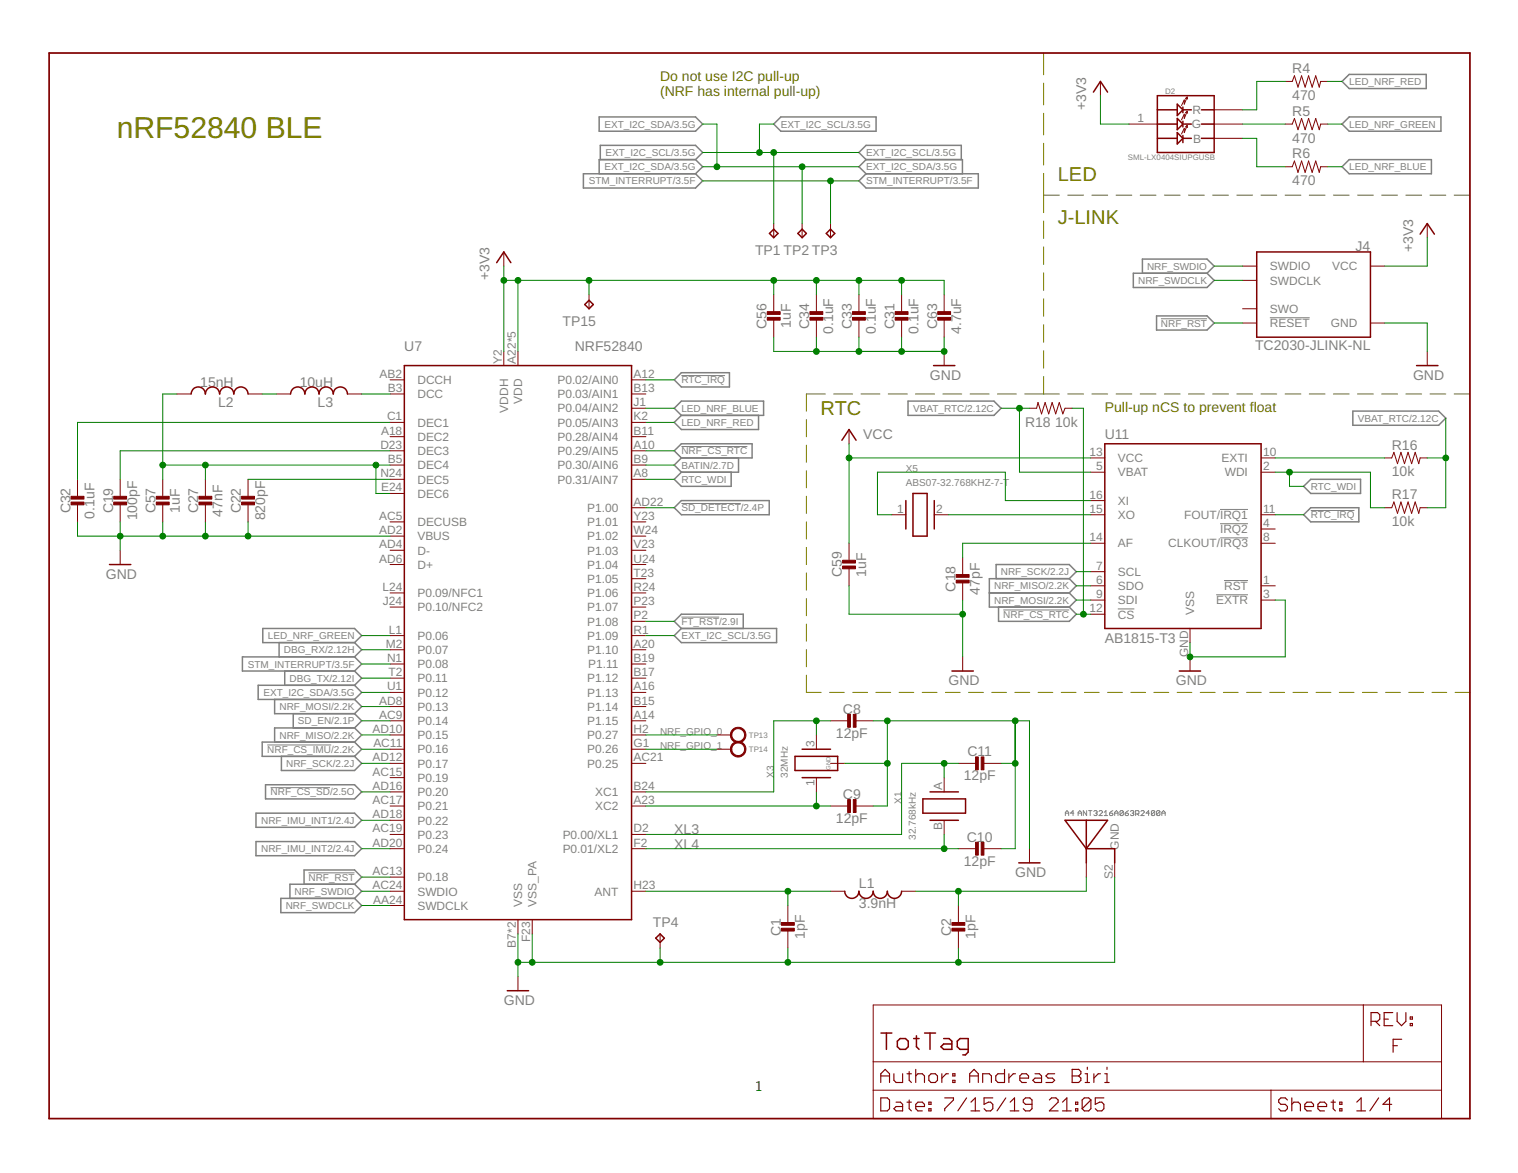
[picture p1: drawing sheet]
<svg xmlns="http://www.w3.org/2000/svg" width="279mm" height="216mm" viewBox="0 0 279 216" stroke-linecap="round" stroke-linejoin="round" font-family="sans-serif">
<g fill="none" stroke="#808000" stroke-width=".18">
<path d="M192.1 9.8v4M192.1 15.3v4M192.1 20.8v4M192.1 26.4v4M192.1 31.9v7.2M192.1 35.9h2.9M196.5 35.9h2.9M201 35.9h2.9M205.4 35.9h2.9M209.9 35.9h2.9M214.3 35.9h2.9M218.8 35.9h2.9"/>
<path d="M223.2 35.9h2.9M227.6 35.9h2.9M232.1 35.9h2.9M236.5 35.9h2.9M241 35.9h2.9M245.4 35.9h2.9M249.9 35.9h2.9M254.3 35.9h2.9M258.8 35.9h2.9M263.2 35.9h2.9M267.7 35.9h2.9M192.1 40.7v3.2"/>
<path d="M192.1 45.4v3.3M192.1 50.2v3.2M192.1 55v3.2M192.1 59.8v3.2M148.4 77.2v3.2M151.9 72.5h-3.5v3.2M153.4 72.5h3.5M158.5 72.5h3.4M163.5 72.5h3.5M168.5 72.5h3.5M173.5 72.5h3.5M178.6 72.5h3.5"/>
<path d="M183.6 72.5h3.5M188.6 72.5h6.4M192.1 64.5v3.3M192.1 69.3v3.2M196.5 72.5h2.9M201 72.5h2.9M205.4 72.5h2.9M209.9 72.5h2.9M214.3 72.5h2.9M218.8 72.5h2.9M223.2 72.5h2.9M227.6 72.5h2.9"/>
<path d="M232.1 72.5h2.9M236.5 72.5h2.9M241 72.5h2.9M245.4 72.5h2.9M249.9 72.5h2.9M254.3 72.5h2.9M258.8 72.5h2.9M263.2 72.5h2.9M267.7 72.5h2.9M148.4 81.9v3.2M148.4 86.6v3.2M148.4 91.3v3.2"/>
<path d="M148.4 96.1v3.1M148.4 100.8v3.1M148.4 105.5v3.1M148.4 110.2v3.1M148.4 114.9v3.1M148.4 119.6v3.1M148.4 124.3v3.1h2.8M152.7 127.4h2.7M157 127.4h2.7M161.2 127.4h2.7M165.5 127.4h2.7M169.7 127.4h2.8"/>
<path d="M174 127.4h2.7M178.3 127.4h2.7M182.5 127.4h2.8M186.8 127.4h2.7M191.1 127.4h2.7M195.3 127.4h2.8M199.6 127.4h2.7M203.9 127.4h2.7M208.1 127.4h2.7M212.4 127.4h2.7M216.7 127.4h2.7M220.9 127.4h2.7"/>
<path d="M225.2 127.4h2.7M229.4 127.4h2.8M233.7 127.4h2.7M238 127.4h2.7M242.2 127.4h2.8M246.5 127.4h2.7M250.8 127.4h2.7M255 127.4h2.7M259.3 127.4h2.7M263.6 127.4h2.7M267.8 127.4h2.8"/>
</g>
<g fill="none" stroke="#808080" stroke-width=".18">
<path d="M213.7 58.7h8.5M233.7 58.5h7.4M125.4 69.1h8.1M125.4 92.7h11M125.4 82.2h12.2M224.6 93.8h5.1M224.6 96.4h5.1M224.6 99h5.1M241.3 94h8M125.4 113.6h7M184.7 112.3h12.1M205.7 112.1h3.1"/>
<path d="M223.8 109.5h5.9M225.3 106.8h4.4M49.2 137.1h11.8M49.8 145h10.9M196.1 149.7h.6M196.1 150.1v-.6l.3-.3 .3 .3v.6M197.7 149.7h-.7l.5-.5v.9M198.4 150.1v-.6l.3-.3 .4 .3v.6M198.4 149.7h.7M200 149.2v.9l-.6-.9v.9M200.4 149.2h.6M200.7 149.2v.9"/>
<path d="M201.3 149.4l.5-.2 .1 .2-.1 .3M201.6 149.7h.2M201.8 149.7l.1 .1-.1 .3-.5-.1M202.3 149.4l.1-.2h.4l.1 .2v.1l-.6 .6h.6M203.2 150.1h.7M203.2 149.5l.4-.3v.9M204.2 149.7h.5l.1 .3-.1 .1h-.3l-.2-.1zM204.8 149.2l-.6 .5M205.2 149.7h.6M205.2 150.1v-.6l.3-.3 .3 .3v.6M206.8 149.4l-.2-.2h-.3l-.2 .2v.6M206.8 149.4v.6l-.2 .1h-.3l-.2-.1"/>
<path d="M206.8 149.4l-.7 .6M207.1 149.7h.5l.1 .3-.1 .1h-.3l-.2-.1zM207.7 149.2l-.6 .5M208.1 149.4l.1-.2h.3l.2 .2-.2 .3M208.4 149.7h.1M208.5 149.7l.2 .1-.2 .3h-.3l-.1-.1M209 149.8h.5l.1-.1v-.3l-.1-.2h-.5v.9M209.3 149.8l.3 .3M210 149.4l.1-.2h.4l.1 .2v.1l-.6 .6h.6M211.6 149.7h-.7l.5-.5v.9M212.5 149.4l-.1-.2h-.3l-.2 .2v.6M212.5 149.4v.6l-.1 .1h-.3l-.2-.1"/>
<path d="M212.5 149.4l-.6 .6M213.5 149.4l-.2-.2-.4 .2v.6M213.5 149.4v.6l-.2 .1-.4-.1M213.5 149.4l-.6 .6M213.8 149.7h.7M213.8 150.1v-.6l.3-.3 .4 .3v.6M56.8 160.7h8.5"/>
</g>
<g fill="none" stroke="#808080" stroke-width=".28">
<path d="M247 15l1.3-1.3h14.2v2.6h-14.2zM107.4 32h20.6l1.3 1.3-1.3 1.3h-20.6zM110.3 21.5h17.7l1.3 1.3-1.3 1.4h-17.7zM110.5 29.4v-2.6h17.5l1.3 1.3-1.3 1.3M128 29.4l1.3 1.3-1.3 1.3M128 29.4h-17.7v2.6M142.4 22.8l1.3-1.3h17.5v2.7h-17.5zM159.4 32h20.7v2.6h-20.7l-1.3-1.3zM159.4 29.4h17.7v2.6M159.4 29.4l-1.3 1.3 1.3 1.3M159.4 29.4l-1.3-1.3 1.3-1.3h17.5v2.6M247 22.8l1.3-1.3h16.9v2.7h-16.9z"/>
<path d="M248.3 29.4h15.2v2.6h-15.2l-1.3-1.3zM208.6 50.3h13.6l1.3 1.3-1.3 1.3h-13.6zM210.3 50.3v-2.6h11.9l1.3 1.3-1.3 1.3M212.9 58.1h9.3l1.3 1.4-1.3 1.2h-9.3zM124.1 75.1l1.3-1.3h15.1v2.7h-15.1zM124.1 69.9l1.3-1.3h8.9v2.6h-8.9zM125.4 76.5l-1.3 1.2 1.3 1.4h14.2v-2.6M167.1 73.8h15.8l1.4 1.3-1.4 1.4h-15.8zM249 75.7h15.8l1.3 1.3-1.3 1.3h-15.8zM124.1 93.5l1.3-1.4h16.2v2.6h-16.2zM124.1 83l1.3-1.3h13v2.6h-13zM125.4 84.3l-1.3 1.3 1.3 1.3"/>
<path d="M125.4 86.9l-1.3 1.3 1.3 1.3h9.2v-2.6M135.9 84.3v2.6h-10.5M239.9 94.7l1.4-1.2h8.8v2.6h-8.8zM239.9 89.5l1.4-1.3h9.1v2.6h-9.1zM48.4 115.7h16.9l1.3 1.3-1.3 1.3h-16.9zM51.4 118.3v2.6M65.3 118.3l1.3 1.3-1.3 1.3M124.1 117l1.3-1.3h17.5v2.6h-17.5zM125.4 115.7l-1.3-1.3 1.3-1.3h11.4v2.6M182.1 109.1h14.7M183.3 106.5v-2.6h13.5l1.3 1.3-1.3 1.3M183.8 111.7v2.7h13l1.3-1.3-1.3-1.4"/>
<path d="M196.8 106.5l1.3 1.3-1.3 1.3M196.8 106.5h-14.7v5.2h14.7M196.8 109.1l1.3 1.3-1.3 1.3M50.5 128.7v2.7h14.8M51.8 139.2v2.6h13.5l1.3-1.3-1.3-1.3M52.4 123.5v2.6M54 131.4v2.6M65.3 126.1l1.3 1.3-1.3 1.3M65.3 126.1h-17.8v2.6h17.8M65.3 123.5l1.3 1.3-1.3 1.3M65.3 120.9l1.3 1.3-1.3 1.3M65.3 120.9h-20.7v2.6h20.7"/>
<path d="M65.3 131.4l1.3 1.3-1.3 1.3M65.3 134l1.3 1.3-1.3 1.3M65.3 136.6h-17v2.6h17M65.3 134h-14.8v2.6M65.3 128.7l1.3 1.3-1.3 1.4M65.3 136.6l1.3 1.3-1.3 1.3M47.1 149.7h18.2l1.3 1.3-1.3 1.3h-18.2zM47.1 154.9h18.2l1.3 1.3-1.3 1.3h-18.2zM48.9 144.4h16.4l1.3 1.4-1.3 1.2h-16.4zM51.7 165.4h13.6l1.3 1.3-1.3 1.3h-13.6zM56 162.8v-2.7h9.3l1.3 1.3-1.3 1.4M65.3 162.8l1.3 1.2-1.3 1.4"/>
<path d="M65.3 162.8h-11.9v2.6"/>
</g>
<path d="M9 9.8h261.6v196.1h-261.6z" fill="none" stroke="#800000" stroke-width=".32"/>
<g fill="none" stroke="#800000" stroke-width=".18">
<path d="M202.5 15v2.6M218.5 17.9l-.5 1.3v-.8l-.5 1M218.5 17.9l-.3 .2M218.5 17.9l.1 .3M236.6 15h1.2l.5-1.1 .6 2.1 .7-2.1 .6 2.1 .7-2.1 .6 2.1 .7-2.1 .6 2.1 .3-1h1.3M207.8 22.8h5.2M218.5 23.1l-.5 1.3v-.8l-.5 1.1M218.5 20.5l-.5 1.3v-.8l-.5 1.1M218.5 23.1l-.3 .3M218.5 23.1l.1 .4M218.5 20.5l-.3 .2M218.5 20.5l.1 .3"/>
<path d="M223.5 22.8h5.2M223.5 20.2h5.2M223.5 25.5h5.2M236.6 22.8h1.2l.5-1 .6 2.1 .7-2.1 .6 2.1 .7-2.1 .6 2.1 .7-2.1 .6 2.1 .3-1.1h1.3M236.6 30.7h1.2l.5-1.1 .6 2.1 .7-2.1 .6 2.1 .7-2.1 .6 2.1 .7-2.1 .6 2.1 .3-1h1.3M92.7 46.4v2.6M108.4 54.2v2.6M142.4 41.1v2.7M142.4 54.2v3.2M142.4 58.7v3.4M147.6 41.1v2.7M150.3 54.2v3.2"/>
<path d="M150.3 58.7v3.4M152.9 41.1v2.7M158.1 54.2v3.2M158.1 58.7v3.4M165.9 54.2v3.2M165.9 58.7v3.4M173.8 54.2v3.2M173.8 58.7v3.4M228.7 49h2.6M228.7 51.6h2.6M228.7 56.8h2.6M228.7 59.5h2.6"/>
<path d="M252.2 49h2.6M252.2 59.5h2.6M262.7 41.1v2.7M32.6 72.5h2.6M45.7 72.5h2.6M50.9 72.5h2.6M63.9 72.5h2.7M71.8 69.9h2.6M71.8 72.5h2.6M71.8 77.7h2.6M92.7 64.7v2.6M95.3 64.7v2.6"/>
<path d="M116.2 69.9h2.7M116.2 72.5h2.7M116.2 77.7h2.7M116.2 75.1h2.7M156.3 79.1v2.6M173.8 64.7v2.6M189.5 75.1h1.3l.3-1 .6 2.1 .7-2.1 .6 2.1 .7-2.1 .6 2.1 .7-2.1 .6 2.1 .4-1.1h1.3M262.7 64.7v2.6M14.3 88.2v3.2M14.3 92.7v3.4M22.1 88.2v3.2M22.1 92.7v3.4"/>
<path d="M30 88.2v3.2M30 92.7v3.4M37.8 88.2v3.2M37.8 92.7v3.4M45.7 88.2v3.2M45.7 92.7v3.4M71.8 83h2.6M71.8 85.6h2.6M71.8 88.2h2.6M71.8 80.4h2.6M71.8 90.8h2.6M71.8 98.7h2.6"/>
<path d="M71.8 96.1h2.6M116.2 83h2.7M116.2 85.6h2.7M116.2 88.2h2.7M116.2 80.4h2.7M116.2 98.7h2.7M116.2 96.1h2.7M116.2 93.5h2.7M156.3 100v3.1M164.1 94.7h2.6M172 94.7h2.6M200.7 84.3h2.6"/>
<path d="M200.7 92.1h2.6M200.7 94.7h2.6M200.7 100h2.6M200.7 86.9h2.6M232.1 84.3h2.6M232.1 94.7h2.6M232.1 100h2.6M232.1 86.9h2.6M232.1 97.4h2.6M254.8 93.5h1.4l.4-1.1 .6 2.1 .7-2.1 .6 2.1 .7-2.1 .6 2.1 .7-2.1 .6 2.1 .3-1h1.3M254.8 84.3h1.4l.4-1.1 .6 2.1 .7-2.1 .6 2.1 .7-2.1 .6 2.1 .7-2.1 .6 2.1 .3-1h1.3M22.1 101.3v2.6"/>
<path d="M71.8 119.6h2.6M71.8 111.7h2.6M71.8 117h2.6M71.8 109.1h2.6M71.8 103.9h2.6M71.8 101.3h2.6M116.2 119.6h2.7M116.2 111.7h2.7M116.2 117h2.7M116.2 109.1h2.7M116.2 114.4h2.7M116.2 106.5h2.7"/>
<path d="M116.2 103.9h2.7M116.2 101.3h2.7M156.3 104.4v3.4M177.2 102.6v3.1M177.2 107v3.4M200.7 105.2h2.6M200.7 107.8h2.6M200.7 110.4h2.6M200.7 113.1h2.6M219 115.7v2.6M232.1 107.8h2.6M232.1 110.4h2.6"/>
<path d="M71.8 132.7h2.6M71.8 127.4h2.6M71.8 130h2.6M71.8 124.8h2.6M71.8 122.2h2.6M71.8 137.9h2.6M71.8 135.3h2.6M116.2 132.7h2.7M116.2 127.4h2.7M116.2 130h2.7M116.2 124.8h2.7M116.2 122.2h2.7"/>
<path d="M116.2 137.9h2.7M116.2 135.3h2.7M132 137.9h2.6M132 135.3h2.6M150.3 135.3v2.6M152.9 132.7h3.4M157.6 132.7h3.1M177.2 120.9v2.6M219 120.9v2.6M71.8 148.4h2.6M71.8 145.8h2.6M71.8 153.6h2.6"/>
<path d="M71.8 156.2h2.6M71.8 143.1h2.6M71.8 140.5h2.6M71.8 151h2.6M116.2 148.4h2.7M116.2 145.8h2.7M116.2 153.6h2.7M116.2 156.2h2.7M116.2 140.5h2.7M150.3 143.1v2.7M152.9 148.4h3.4M152.9 140.5h2.6"/>
<path d="M157.6 148.4h3.1M173.8 143.1v2.7M173.8 151v2.6M176.4 156.2h3.4M176.4 140.5h3.4M181.1 156.2h3.2M181.1 140.5h3.2M189.5 156.2v2.6M199.9 158.8v2.6M205.2 158.8v2.6M71.8 164h2.6M71.8 166.7h2.6"/>
<path d="M71.8 161.4h2.6M95.3 169.3v2.6M95.3 179.7v2.7M98 169.3v2.6M116.2 164h2.7M121.5 171.9v2.6M145 166.7v3.1M145 171.1v3.4M152.9 164h2.6M165.9 164h2.7M176.4 166.7v3.1M176.4 171.1v3.4"/>
<path d="M160.7 185h104.6v20.9h-104.6zM160.7 195.4h104.6M250.9 185v10.4M160.7 200.7h104.6M233.9 200.7v5.2"/>
</g>
<g fill="none" stroke="#800000" stroke-width=".21">
<path d="M162.1 199.2v-1.6l.8-.8 .8 .8v1.6M162.1 198h1.6M164.5 197.6v1.2l.4 .4h1.2v-1.6M166.9 197.6h.8M167.3 197.2v1.6l.4 .4M168.6 196.8v2.4M168.6 198l.4-.4h.8l.4 .4v1.2M171.4 197.6h.7l.5 .4v.8l-.5 .4h-.7l-.4-.4v-.8zM173.4 197.6v1.6M174.6 197.6h-.4l-.8 .8M175.4 197.6h.4v.4h-.4zM175.4 198.8h.4v.4h-.4z"/>
<path d="M178.5 198h1.6M178.5 199.2v-1.6l.8-.8 .8 .8v1.6M180.9 199.2v-1.6h1.2l.4 .4v1.2M184.9 196.8v2.4h-1.2l-.4-.4v-.8l.4-.4h1.2M185.7 197.6v1.6M186.9 197.6h-.4l-.8 .8M187.7 198.4h1.6v-.4l-.4-.4h-.8l-.4 .4v.8l.4 .4h.8M190.5 197.6h.8l.4 .4v1.2h-1.2l-.4-.4 .4-.4h1.2M194.1 197.6h-1.2l-.4 .4 .4 .4h.8l.4 .4-.4 .4h-1.2M197.3 198h1.2M197.3 196.8h1.2l.4 .4v.4l-.4 .4 .4 .4v.4l-.4 .4h-1.2zM199.7 199.2h.8"/>
<path d="M199.7 197.6h.4v1.6M200.1 196.4v.4M201.3 197.6v1.6M202.5 197.6h-.4l-.8 .8M203.3 199.2h.9M203.3 197.6h.5v1.6M203.8 196.4v.4M252.3 188h1.3l.4-.4v-.8l-.4-.4h-1.3v2.4M253.2 188l.8 .8M254.8 187.6h.7M256.3 186.4h-1.5v2.4h1.5M256.4 192.5h.8"/>
<path d="M257.2 186.4v1.6l.8 .8 .8-.8v-1.6M258 191.3h-1.6v2.4M259.6 188.4h.4v.4h-.4zM259.6 187.2h.4v.4h-.4zM162.1 202.1h1.2l.4 .4v1.6l-.4 .4h-1.2zM164.9 202.9h.8l.4 .4v1.2h-1.2l-.4-.4 .4-.4h1.2M166.9 202.9h.8M167.3 202.5v1.6l.4 .4M168.6 203.7h1.6v-.4l-.4-.4h-.8l-.4 .4v.8l.4 .4h.8M171 204.1h.4v.4h-.4zM171 202.9h.4v.4h-.4zM173.9 202.1h1.6v.4l-1.6 1.6v.4"/>
<path d="M177.9 202.1l-1.6 2.4M178.7 204.5h1.6M178.7 202.9l.8-.8v2.4M182.7 202.1h-1.6v1.2l.8-.4h.4l.4 .4v.8l-.4 .4h-.8l-.4-.4M185.1 202.1l-1.6 2.4M185.9 204.5h1.6M185.9 202.9l.8-.8v2.4M189.9 203.3h-1.2l-.4-.4v-.4l.4-.4h.8l.4 .4v1.6l-.4 .4h-.8l-.4-.4M193.1 202.5l.4-.4h.9l.4 .4v.4l-1.7 1.6h1.7M195.6 204.5h1.6M195.6 202.9l.8-.8v2.4M198 204.1h.4v.4h-.4z"/>
<path d="M198 202.9h.4v.4h-.4zM200.8 202.5v1.6l-.4 .4h-.8l-.4-.4M200.8 202.5l-.4-.4h-.8l-.4 .4v1.6M200.8 202.5l-1.6 1.6M203.2 202.1h-1.6v1.2l.8-.4h.4l.4 .4v.8l-.4 .4h-.8l-.4-.4M237 202.5l-.4-.4h-.8l-.4 .4v.4l.4 .4h.8l.4 .4v.4l-.4 .4h-.8l-.4-.4M237.8 203.3l.3-.4h.9l.4 .4v1.2M237.8 202.1v2.4M240.2 203.7h1.6v-.4l-.4-.4h-.8l-.4 .4v.8l.4 .4h.8M242.6 203.7h1.6v-.4l-.4-.4h-.8l-.4 .4v.8l.4 .4h.8M245 202.9h.8M245.4 202.5v1.6l.4 .4"/>
<path d="M246.6 204.1h.4v.4h-.4zM246.6 202.9h.4v.4h-.4zM249.7 204.5h1.6M249.7 202.9l.8-.8v2.4M253.7 202.1l-1.6 2.4M256.2 203.3h-1.6l1.2-1.2v2.4"/>
</g>
<g fill="none" stroke="#800000" stroke-width=".28">
<path d="M201.3 17l1.2-2 1.4 2M213 17.6h10.5v10.5h-10.5zM216.7 19.2l1 1-1 1.1zM217.7 19.7v1M213 20.2h3.7M213 22.8h3.7M213 25.5h3.7M216.7 21.8l1 1-1 1.1zM216.7 24.4l1 1.1-1 1zM217.7 20.2h1.6M217.7 25.5h1.6M217.7 22.3v1.1"/>
<path d="M217.7 24.9v1.3M218 22.8h1.3M221.1 20.2h2.4M221.1 22.8h2.4M221.1 25.5h2.4M91.4 48.3l1.3-1.9 1.3 1.9M107.6 56l.8-.7 .8 .7-.8 .8zM141.6 43l.8-.8 .8 .8-.8 .8zM146.9 43l.7-.8 .8 .8-.8 .8zM152.1 43l.8-.8 .7 .8-.7 .8zM231.3 46.4h20.9v15.7h-20.9zM261.4 43.1l1.3-2 1.3 2"/>
<path d="M35.2 72.5a1.31 1.31 0 0 1 1.3-1.3 1.31 1.31 0 0 1 1.3 1.3 1.31 1.31 0 0 1 1.3-1.3 1.31 1.31 0 0 1 1.3 1.3 1.3 1.3 0 0 1 1.3-1.3 1.3 1.3 0 0 1 1.3 1.3 1.31 1.31 0 0 1 1.3-1.3 1.31 1.31 0 0 1 1.4 1.3M53.5 72.5a1.31 1.31 0 0 1 1.3-1.3 1.31 1.31 0 0 1 1.3 1.3 1.3 1.3 0 0 1 1.3-1.3 1.3 1.3 0 0 1 1.3 1.3 1.31 1.31 0 0 1 1.3-1.3 1.31 1.31 0 0 1 1.3 1.3 1.3 1.3 0 0 1 1.3-1.3 1.3 1.3 0 0 1 1.3 1.3M74.4 67.3h41.8v102h-41.8zM171.8 67.3h3.9M260.7 67.3h4M155 81l1.3-1.9 1.3 1.9M166.7 92.1v5.3M168 90.8h2.6v7.9h-2.6zM172 92.1v5.3M203.3 81.7h28.8v34h-28.8zM20.2 103.9h3.9M146.3 139.2h7.9v2.6h-7.9z"/>
<path d="M147.6 137.9h5.3M175.2 123.5h4M217.1 123.5h3.9M147.6 143.1h5.3M169.9 147h7.8v2.7h-7.8zM171.2 145.8h5.2M171.2 151h5.2M187.5 158.8h3.9M196 151h7.9l-4 5.2zM199.9 151v7.8M199.9 156.2h5.3v2.6M120.7 172.7l.8-.8 .8 .8-.8 .8z"/>
<path d="M155.5 164a1.3 1.3 0 0 0 1.3 1.4 1.3 1.3 0 0 0 1.3-1.4 1.31 1.31 0 0 0 1.3 1.4 1.31 1.31 0 0 0 1.3-1.4 1.3 1.3 0 0 0 1.3 1.4 1.3 1.3 0 0 0 1.3-1.4 1.31 1.31 0 0 0 1.3 1.4 1.31 1.31 0 0 0 1.3-1.4M93.4 182.4h3.9M162.2 190.1h1.9M163.2 190.1v3M165.2 191.6l.5-.4h1l.5 .4v1.1l-.5 .4h-1l-.5-.4zM168.2 191.2h1M168.7 190.6v2.1l.5 .4M170.2 190.1h2M171.2 190.1v3M173.7 191.2h1l.5 .4v1.5h-1.5l-.5-.4 .5-.5h1.5M178.2 193.1h-1.5l-.5-.4v-1.1l.5-.4h1.5v2.5l-.5 .5h-.5"/>
</g>
<g fill="#800000" stroke="#800000" stroke-width=".18">
<path d="M141.2 57.4h2.4v.5h-2.4z"/>
<path d="M141.2 58.4h2.4v.5h-2.4z"/>
<path d="M164.8 57.4h2.3v.5h-2.3z"/>
<path d="M164.8 58.4h2.3v.5h-2.3z"/>
<path d="M172.6 57.4h2.4v.5h-2.4z"/>
<path d="M172.6 58.4h2.4v.5h-2.4z"/>
<path d="M13.1 91.4h2.4v.5h-2.4z"/>
<path d="M13.1 92.4h2.4v.5h-2.4z"/>
<path d="M156.9 57.4h2.4v.5h-2.4z"/>
<path d="M156.9 58.4h2.4v.5h-2.4z"/>
<path d="M149.1 57.4h2.3v.5h-2.3z"/>
<path d="M149.1 58.4h2.3v.5h-2.3z"/>
<path d="M20.9 91.4h2.4v.5h-2.4z"/>
<path d="M20.9 92.4h2.4v.5h-2.4z"/>
<path d="M157.1 131.5h.5v2.4h-.5z"/>
<path d="M156 131.5h.5v2.4h-.5z"/>
<path d="M157.1 147.2h.5v2.3h-.5z"/>
<path d="M156 147.2h.5v2.3h-.5z"/>
<path d="M143.8 169.8h2.4v.5h-2.4z"/>
<path d="M143.8 170.9h2.4v.5h-2.4z"/>
<path d="M175.2 169.8h2.4v.5h-2.4z"/>
<path d="M175.2 170.9h2.4v.5h-2.4z"/>
<path d="M28.8 91.4h2.3v.5h-2.3z"/>
<path d="M28.8 92.4h2.3v.5h-2.3z"/>
<path d="M36.6 91.4h2.4v.5h-2.4z"/>
<path d="M36.6 92.4h2.4v.5h-2.4z"/>
<path d="M180.6 155h.5v2.4h-.5z"/>
<path d="M179.6 155h.5v2.4h-.5z"/>
<path d="M180.6 139.3h.5v2.4h-.5z"/>
<path d="M179.6 139.3h.5v2.4h-.5z"/>
<path d="M44.5 91.4h2.3v.5h-2.3z"/>
<path d="M44.5 92.4h2.3v.5h-2.3z"/>
<path d="M176 105.7h2.4v.6h-2.4z"/>
<path d="M176 106.8h2.4v.5h-2.4z"/>
<path d="M155.1 103.1h2.4v.5h-2.4z"/>
<path d="M155.1 104.2h2.4v.5h-2.4z"/>
</g>
<g fill="#800000" stroke="#800000" stroke-width=".18">
<path d="M134.8 134.3a1.44 1.44 0 0 1 2.3 .2 1.44 1.44 0 0 1-.8 2.2 1.44 1.44 0 0 1-1.9-1.4h.3a1.18 1.18 0 0 1 1.6-1.1 1.18 1.18 0 0 1 .3 2 1.18 1.18 0 0 1-1.9-.6v-.3h-.3z" fill-rule="evenodd"/>
<path d="M134.8 136.9a1.44 1.44 0 0 1 2.3 .2 1.44 1.44 0 0 1-.8 2.2 1.44 1.44 0 0 1-1.9-1.4h.3a1.18 1.18 0 0 1 1.6-1.1 1.18 1.18 0 0 1 .3 2 1.18 1.18 0 0 1-1.9-.6v-.3h-.3z" fill-rule="evenodd"/>
</g>
<g fill="none" stroke="#008000" stroke-width=".18">
<path d="M202.5 17.6v5.2h5.3M236.6 15h-5.3v5.2h-2.6M244.4 15h2.6M129.3 22.8h2.7v7.9M129.3 30.7h28.8M129.3 28.1h28.8M129.3 33.3h28.8M142.4 28.1v13M142.4 22.8h-2.6v5.3M147.6 30.7v10.4M152.9 33.3v7.8M228.7 22.8h7.9"/>
<path d="M228.7 25.5h2.6v5.2h5.3M244.4 22.8h2.6M244.4 30.7h2.6M92.7 51.6h81.1v2.6M92.7 49v15.7M95.3 51.6v13.1M108.4 51.6v2.6M142.4 51.6v2.6M150.3 51.6v2.6M158.1 51.6v2.6M165.9 51.6v2.6M223.5 59.5h5.2"/>
<path d="M223.5 49h5.2M223.5 51.6h5.2M254.8 59.5h7.9v5.2M262.7 43.8v5.2h-7.9M32.6 72.5h-2.6v15.7M48.3 72.5h2.6M66.6 72.5h5.2M71.8 77.7h-57.5v10.5M118.9 77.7h5.2M118.9 75.1h5.2M118.9 69.9h5.2M142.4 62.1v2.6h31.4v-2.6"/>
<path d="M150.3 62.1v2.6M158.1 62.1v2.6M165.9 62.1v2.6M184.3 75.1h5.2M187.6 75.1v11.8h13.1M197.3 75.1h2.1v38M266.1 77v16.5h-3.4M14.3 96.1v2.6h57.5M22.1 96.1v5.2M30 96.1v2.6M30 85.6h41.8M37.8 85.6v2.6"/>
<path d="M37.8 96.1v2.6M45.7 96.1v2.6M45.7 88.2h26.1M69.2 85.6v5.2h2.6M71.8 83h-49.7v5.2M118.9 85.6h5.2M118.9 83h5.2M118.9 93.5h5.2M118.9 88.2h5.2M156.3 81.7v18.3M156.3 84.3h44.4M174.6 94.7h26.1"/>
<path d="M200.7 100h-23.5v2.6M200.7 92.1h-15.7v-5.2h-23.5v7.8h2.6M234.7 86.9h17.5v6.6h2.6M234.7 84.3h20.1M234.7 94.7h5.2M237.3 86.9v2.6h2.6M262.7 84.3h3.4M66.6 117h5.2M66.6 119.6h5.2M118.9 117h5.2M118.9 114.4h5.2M156.3 107.8v5.3h20.9"/>
<path d="M177.2 110.4v10.5M198.1 113.1h2.6M198.1 110.4h2.6M198.1 107.8h2.6M198.1 105.2h2.6M234.7 110.4h1.9v10.5h-17.6v-2.6M66.6 132.7h5.2M66.6 127.4h5.2M66.6 122.2h5.2M66.6 135.3h5.2M66.6 130h5.2M66.6 137.9h5.2"/>
<path d="M66.6 124.8h5.2M118.9 135.3h13.1M118.9 137.9h13.1M150.3 132.7v2.6M152.9 132.7h-10.5v13.1h-23.5M160.7 132.7h28.8v23.5M163.3 132.7v15.7h-2.6M186.9 132.7v23.5h-2.6M66.6 140.5h5.2M66.6 156.2h5.2M66.6 145.8h5.2M66.6 151h5.2"/>
<path d="M118.9 148.4h34M118.9 156.2h57.5M150.3 145.8v2.6M155.5 140.5h7.8M173.8 140.5v2.6M173.8 153.6v2.6M176.4 140.5h-10.5v13.1h-47M184.3 140.5h2.6M66.6 164h5.2M66.6 166.7h5.2M66.6 161.4h5.2M95.3 171.9v7.8"/>
<path d="M98 171.9v5.2M118.9 164h34M121.5 174.5v2.6M145 164v2.7M145 174.5v2.6M176.4 164v2.7M176.4 174.5v2.6M199.9 161.4v2.6h-31.3M205.2 161.4v15.7h-109.9"/>
</g>
<g fill="#008000" stroke="#008000" stroke-width=".18">
<circle cx="150.3" cy="64.7" r=".53"/>
<circle cx="158.1" cy="64.7" r=".53"/>
<circle cx="173.8" cy="64.7" r=".53"/>
<circle cx="165.9" cy="64.7" r=".53"/>
<circle cx="98" cy="177.1" r=".53"/>
<circle cx="95.3" cy="177.1" r=".53"/>
<circle cx="145" cy="177.1" r=".53"/>
<circle cx="176.4" cy="177.1" r=".53"/>
<circle cx="121.5" cy="177.1" r=".53"/>
<circle cx="22.1" cy="98.7" r=".53"/>
<circle cx="30" cy="98.7" r=".53"/>
<circle cx="37.8" cy="98.7" r=".53"/>
<circle cx="45.7" cy="98.7" r=".53"/>
<circle cx="163.3" cy="140.5" r=".53"/>
<circle cx="163.3" cy="132.7" r=".53"/>
<circle cx="186.9" cy="132.7" r=".53"/>
<circle cx="186.9" cy="140.5" r=".53"/>
<circle cx="177.2" cy="113.1" r=".53"/>
<circle cx="219" cy="120.9" r=".53"/>
<circle cx="142.4" cy="51.6" r=".53"/>
<circle cx="150.3" cy="51.6" r=".53"/>
<circle cx="158.1" cy="51.6" r=".53"/>
<circle cx="165.9" cy="51.6" r=".53"/>
<circle cx="95.3" cy="51.6" r=".53"/>
<circle cx="92.7" cy="51.6" r=".53"/>
<circle cx="108.4" cy="51.6" r=".53"/>
<circle cx="132" cy="30.7" r=".53"/>
<circle cx="147.6" cy="30.7" r=".53"/>
<circle cx="139.8" cy="28.1" r=".53"/>
<circle cx="142.4" cy="28.1" r=".53"/>
<circle cx="152.9" cy="33.3" r=".53"/>
<circle cx="30" cy="85.6" r=".53"/>
<circle cx="37.8" cy="85.6" r=".53"/>
<circle cx="69.2" cy="85.6" r=".53"/>
<circle cx="145" cy="164" r=".53"/>
<circle cx="176.4" cy="164" r=".53"/>
<circle cx="150.3" cy="132.7" r=".53"/>
<circle cx="150.3" cy="148.4" r=".53"/>
<circle cx="173.8" cy="140.5" r=".53"/>
<circle cx="173.8" cy="156.2" r=".53"/>
<circle cx="156.3" cy="84.3" r=".53"/>
<circle cx="237.3" cy="86.9" r=".53"/>
<circle cx="199.4" cy="113.1" r=".53"/>
<circle cx="187.6" cy="75.1" r=".53"/>
<circle cx="266.1" cy="84.3" r=".53"/>
</g>
<text font-size="5.5" fill="#808000" x="21.5" y="25.5">nRF52840 BLE</text>
<g font-size="3.7" fill="#808000">
<text x="194.7" y="33.3">LED</text>
<text x="194.7" y="41.1">J-LINK</text>
<text x="151" y="76.4">RTC</text>
</g>
<text font-size="2.7" x="139" y="200.9">1</text>
<g font-size="2.6" fill="#808000">
<text x="121.5" y="14.9">Do not use I2C pull-up</text>
<text x="121.5" y="17.6">(NRF has internal pull-up)</text>
<text x="203.3" y="75.9">Pull-up nCS to prevent float</text>
</g>
<g font-size="2.6" fill="#808080">
<text x="237.9" y="13.5">R4</text>
<text x="199.9" y="20.2" transform="rotate(-90 199.9 20.2)">+3V3</text>
<text x="237.9" y="18.4">470</text>
<text x="237.9" y="21.3">R5</text>
<text x="237.9" y="26.2">470</text>
<text x="237.9" y="29.1">R6</text>
<text x="237.9" y="34.1">470</text>
<text x="139" y="46.9">TP1 TP2 TP3</text>
<text x="249.5" y="46.1">J4</text>
<text x="260.1" y="46.4" transform="rotate(-90 260.1 46.4)">+3V3</text>
<text x="90.1" y="51.6" transform="rotate(-90 90.1 51.6)">+3V3</text>
<text x="103.5" y="60">TP15</text>
<text x="74.4" y="64.7">U7</text>
<text x="105.8" y="64.7">NRF52840</text>
<text x="141.1" y="60.5" transform="rotate(-90 141.1 60.5)">C56</text>
<text x="145.5" y="60.4" transform="rotate(-90 145.5 60.4)">1uF</text>
<text x="148.9" y="60.5" transform="rotate(-90 148.9 60.5)">C34</text>
<text x="153.4" y="61.4" transform="rotate(-90 153.4 61.4)">0.1uF</text>
<text x="156.8" y="60.5" transform="rotate(-90 156.8 60.5)">C33</text>
<text x="161.2" y="61.4" transform="rotate(-90 161.2 61.4)">0.1uF</text>
<text x="164.6" y="60.5" transform="rotate(-90 164.6 60.5)">C31</text>
<text x="169.1" y="61.4" transform="rotate(-90 169.1 61.4)">0.1uF</text>
<text x="172.5" y="60.5" transform="rotate(-90 172.5 60.5)">C63</text>
<text x="176.9" y="61.4" transform="rotate(-90 176.9 61.4)">4.7uF</text>
<text x="231" y="64.4">TC2030-JLINK-NL</text>
<text x="36.9" y="71.2">15nH</text>
<text x="55.2" y="71.2">10uH</text>
<text x="171.2" y="69.9">GND</text>
<text x="260.1" y="69.9">GND</text>
<text x="40.2" y="74.9">L2</text>
<text x="58.5" y="74.9">L3</text>
<text x="158.9" y="80.9">VCC</text>
<text x="188.7" y="78.5">R18</text>
<text x="194.2" y="78.5">10k</text>
<text x="203.3" y="80.9">U11</text>
<text x="256.2" y="82.7">R16</text>
<text x="256.2" y="87.7">10k</text>
<text x="13" y="94.5" transform="rotate(-90 13 94.5)">C32</text>
<text x="17.4" y="95.4" transform="rotate(-90 17.4 95.4)">0.1uF</text>
<text x="20.8" y="94.5" transform="rotate(-90 20.8 94.5)">C19</text>
<text x="25.2" y="95.8" transform="rotate(-90 25.2 95.8)">100pF</text>
<text x="28.7" y="94.5" transform="rotate(-90 28.7 94.5)">C57</text>
<text x="33.1" y="94.4" transform="rotate(-90 33.1 94.4)">1uF</text>
<text x="36.5" y="94.5" transform="rotate(-90 36.5 94.5)">C27</text>
<text x="40.9" y="95.1" transform="rotate(-90 40.9 95.1)">47nF</text>
<text x="44.3" y="94.5" transform="rotate(-90 44.3 94.5)">C22</text>
<text x="48.8" y="95.8" transform="rotate(-90 48.8 95.8)">820pF</text>
<text x="256.2" y="91.9">R17</text>
<text x="256.2" y="96.8">10k</text>
<text x="19.5" y="106.5">GND</text>
<text x="155" y="106.3" transform="rotate(-90 155 106.3)">C59</text>
<text x="159.4" y="106.1" transform="rotate(-90 159.4 106.1)">1uF</text>
<text x="175.9" y="108.9" transform="rotate(-90 175.9 108.9)">C18</text>
<text x="180.3" y="109.5" transform="rotate(-90 180.3 109.5)">47pF</text>
<text x="203.3" y="118.3">AB1815-T3</text>
<text x="155.1" y="131.4">C8</text>
<text x="174.6" y="126.1">GND</text>
<text x="216.4" y="126.1">GND</text>
<text x="153.8" y="135.8">12pF</text>
<text x="177.4" y="143.6">12pF</text>
<text x="178.1" y="139.2">C11</text>
<text x="155.1" y="147.1">C9</text>
<text x="124.1" y="153.6">XL3</text>
<text x="153.8" y="151.5">12pF</text>
<text x="178" y="154.9">C10</text>
<text x="124.1" y="156.2">XL4</text>
<text x="177.4" y="159.3">12pF</text>
<text x="186.9" y="161.4">GND</text>
<text x="158.1" y="167.2">3.9nH</text>
<text x="158.1" y="163.5">L1</text>
<text x="120.2" y="170.6">TP4</text>
<text x="143.7" y="172.2" transform="rotate(-90 143.7 172.2)">C1</text>
<text x="148.2" y="172.8" transform="rotate(-90 148.2 172.8)">1pF</text>
<text x="175.1" y="172.2" transform="rotate(-90 175.1 172.2)">C2</text>
<text x="179.5" y="172.8" transform="rotate(-90 179.5 172.8)">1pF</text>
<text x="92.7" y="185">GND</text>
</g>
<g font-size="2.2" fill="#808080">
<text x="209.4" y="22.5">1</text>
<text x="219.4" y="23.6">G</text>
<text x="219.5" y="21">R</text>
<text x="219.6" y="26.2">B</text>
<text x="233.7" y="49.8">SWDIO</text>
<text x="233.7" y="52.4">SWDCLK</text>
<text x="245.2" y="49.8">VCC</text>
<text x="233.7" y="57.6">SWO</text>
<text x="233.7" y="60.2">RESET</text>
<text x="244.9" y="60.2">GND</text>
<text x="69.9" y="69.5">AB2</text>
<text x="76.8" y="70.7">DCCH</text>
<text x="92.4" y="66.9" transform="rotate(-90 92.4 66.9)">Y2</text>
<text x="95" y="66.9" transform="rotate(-90 95 66.9)">A22*5</text>
<text x="102.6" y="70.7">P0.02/AIN0</text>
<text x="116.6" y="69.5">A12</text>
<text x="71.2" y="77.4">C1</text>
<text x="71.4" y="72.2">B3</text>
<text x="76.8" y="73.3">DCC</text>
<text x="93.5" y="75.9" transform="rotate(-90 93.5 75.9)">VDDH</text>
<text x="96.1" y="74.4" transform="rotate(-90 96.1 74.4)">VDD</text>
<text x="102.6" y="73.3">P0.03/AIN1</text>
<text x="102.6" y="75.9">P0.04/AIN2</text>
<text x="116.6" y="72.2">B13</text>
<text x="116.6" y="74.8">J1</text>
<text x="116.6" y="77.4">K2</text>
<text x="70" y="82.6">D23</text>
<text x="70.1" y="80">A18</text>
<text x="76.8" y="81.2">DEC2</text>
<text x="76.8" y="78.5">DEC1</text>
<text x="76.8" y="83.8">DEC3</text>
<text x="102.6" y="83.8">P0.29/AIN5</text>
<text x="102.6" y="81.2">P0.28/AIN4</text>
<text x="102.6" y="78.5">P0.05/AIN3</text>
<text x="116.6" y="82.6">A10</text>
<text x="116.6" y="80">B11</text>
<text x="200.5" y="83.9">13</text>
<text x="232.5" y="83.9">10</text>
<text x="70" y="87.8">N24</text>
<text x="71.4" y="85.2">B5</text>
<text x="76.8" y="86.4">DEC4</text>
<text x="76.8" y="89">DEC5</text>
<text x="102.6" y="86.4">P0.30/AIN6</text>
<text x="102.6" y="89">P0.31/AIN7</text>
<text x="116.6" y="85.2">B9</text>
<text x="116.6" y="87.8">A8</text>
<text x="201.7" y="86.5">5</text>
<text x="205.7" y="85.1">VCC</text>
<text x="205.7" y="87.7">VBAT</text>
<text x="224.8" y="85.1">EXTI</text>
<text x="225.4" y="87.7">WDI</text>
<text x="232.5" y="86.5">2</text>
<text x="69.8" y="95.7">AC5</text>
<text x="70.1" y="90.5">E24</text>
<text x="76.8" y="91.6">DEC6</text>
<text x="108.1" y="94.2">P1.00</text>
<text x="116.6" y="95.7">Y23</text>
<text x="116.6" y="93.1">AD22</text>
<text x="165.1" y="94.4">1</text>
<text x="172.3" y="94.4">2</text>
<text x="200.5" y="91.8">16</text>
<text x="200.5" y="94.4">15</text>
<text x="205.7" y="92.9">XI</text>
<text x="205.7" y="95.5">XO</text>
<text x="218" y="95.5">FOUT/IRQ1</text>
<text x="232.5" y="94.4">11</text>
<text x="69.8" y="98.3">AD2</text>
<text x="69.8" y="100.9">AD4</text>
<text x="76.8" y="96.8">DECUSB</text>
<text x="76.8" y="99.5">VBUS</text>
<text x="108.1" y="99.5">P1.02</text>
<text x="108.1" y="96.8">P1.01</text>
<text x="116.6" y="100.9">V23</text>
<text x="116.6" y="98.3">W24</text>
<text x="200.5" y="99.6">14</text>
<text x="205.7" y="100.8">AF</text>
<text x="215" y="100.8">CLKOUT/IRQ3</text>
<text x="224.6" y="98.1">IRQ2</text>
<text x="232.5" y="97">4</text>
<text x="232.5" y="99.6">8</text>
<text x="69.8" y="103.5">AD6</text>
<text x="76.8" y="102.1">D-</text>
<text x="76.8" y="104.7">D+</text>
<text x="108.1" y="107.3">P1.05</text>
<text x="108.1" y="104.7">P1.04</text>
<text x="108.1" y="102.1">P1.03</text>
<text x="116.6" y="106.2">T23</text>
<text x="116.6" y="103.5">U24</text>
<text x="201.7" y="104.8">7</text>
<text x="201.7" y="107.5">6</text>
<text x="205.7" y="106">SCL</text>
<text x="232.5" y="107.5">1</text>
<text x="70.4" y="108.8">L24</text>
<text x="70.5" y="111.4">J24</text>
<text x="76.8" y="112.5">P0.10/NFC2</text>
<text x="76.8" y="109.9">P0.09/NFC1</text>
<text x="108.1" y="112.5">P1.07</text>
<text x="108.1" y="109.9">P1.06</text>
<text x="116.6" y="114">P2</text>
<text x="116.6" y="111.4">P23</text>
<text x="116.6" y="108.8">R24</text>
<text x="200.5" y="112.7">12</text>
<text x="201.7" y="110.1">9</text>
<text x="205.7" y="108.6">SDO</text>
<text x="205.7" y="111.2">SDI</text>
<text x="205.7" y="113.8">CS</text>
<text x="219.8" y="113.3" transform="rotate(-90 219.8 113.3)">VSS</text>
<text x="223.8" y="111.2">EXTR</text>
<text x="225.3" y="108.6">RST</text>
<text x="232.5" y="110.1">3</text>
<text x="71" y="119.2">M2</text>
<text x="71.6" y="116.6">L1</text>
<text x="76.8" y="117.8">P0.06</text>
<text x="108.1" y="115.1">P1.08</text>
<text x="108.1" y="117.8">P1.09</text>
<text x="116.6" y="119.2">A20</text>
<text x="116.6" y="116.6">R1</text>
<text x="71.2" y="121.8">N1</text>
<text x="71.5" y="124.5">T2</text>
<text x="76.8" y="120.4">P0.07</text>
<text x="76.8" y="123">P0.08</text>
<text x="76.8" y="125.6">P0.11</text>
<text x="108.1" y="120.4">P1.10</text>
<text x="108.1" y="125.6">P1.12</text>
<text x="108.3" y="123">P1.11</text>
<text x="116.6" y="124.5">B17</text>
<text x="116.6" y="121.8">B19</text>
<text x="218.7" y="120.9" transform="rotate(-90 218.7 120.9)">GND</text>
<text x="69.8" y="129.7">AD8</text>
<text x="71.2" y="127.1">U1</text>
<text x="76.8" y="128.2">P0.12</text>
<text x="76.8" y="130.8">P0.13</text>
<text x="108.1" y="128.2">P1.13</text>
<text x="108.1" y="130.8">P1.14</text>
<text x="116.6" y="127.1">A16</text>
<text x="116.6" y="129.7">B15</text>
<text x="68.5" y="134.9">AD10</text>
<text x="68.7" y="137.5">AC11</text>
<text x="69.8" y="132.3">AC9</text>
<text x="76.8" y="133.5">P0.14</text>
<text x="76.8" y="136.1">P0.15</text>
<text x="108.1" y="133.5">P1.15</text>
<text x="108.1" y="136.1">P0.27</text>
<text x="116.6" y="132.3">A14</text>
<text x="116.6" y="137.5">G1</text>
<text x="116.6" y="134.9">H2</text>
<text x="149.9" y="137.5" transform="rotate(-90 149.9 137.5)">3</text>
<text x="68.5" y="142.8">AC15</text>
<text x="68.5" y="140.1">AD12</text>
<text x="76.8" y="138.7">P0.16</text>
<text x="76.8" y="143.9">P0.19</text>
<text x="76.8" y="141.3">P0.17</text>
<text x="108.1" y="138.7">P0.26</text>
<text x="108.1" y="141.3">P0.25</text>
<text x="116.6" y="140.1">AC21</text>
<text x="68.5" y="148">AC17</text>
<text x="68.5" y="145.4">AD16</text>
<text x="76.8" y="149.1">P0.21</text>
<text x="76.8" y="146.5">P0.20</text>
<text x="109.6" y="149.1">XC2</text>
<text x="109.6" y="146.5">XC1</text>
<text x="116.6" y="148">A23</text>
<text x="116.6" y="145.4">B24</text>
<text x="149.9" y="144.7" transform="rotate(-90 149.9 144.7)">1</text>
<text x="173.4" y="145.4" transform="rotate(-90 173.4 145.4)">A</text>
<text x="68.5" y="153.2">AC19</text>
<text x="68.5" y="150.6">AD18</text>
<text x="68.5" y="155.8">AD20</text>
<text x="76.8" y="154.4">P0.23</text>
<text x="76.8" y="151.8">P0.22</text>
<text x="103.6" y="154.4">P0.00/XL1</text>
<text x="116.6" y="153.2">D2</text>
<text x="116.6" y="155.8">F2</text>
<text x="173.4" y="152.8" transform="rotate(-90 173.4 152.8)">B</text>
<text x="68.5" y="161.1">AC13</text>
<text x="76.8" y="157">P0.24</text>
<text x="103.6" y="157">P0.01/XL2</text>
<text x="204.8" y="161.9" transform="rotate(-90 204.8 161.9)">S2</text>
<text x="206" y="156.4" transform="rotate(-90 206 156.4)">GND</text>
<text x="68.5" y="163.7">AC24</text>
<text x="68.7" y="166.3">AA24</text>
<text x="76.8" y="167.4">SWDCLK</text>
<text x="76.8" y="162.2">P0.18</text>
<text x="76.8" y="164.8">SWDIO</text>
<text x="96.1" y="166.9" transform="rotate(-90 96.1 166.9)">VSS</text>
<text x="98.7" y="166.9" transform="rotate(-90 98.7 166.9)">VSS_PA</text>
<text x="109.4" y="164.8">ANT</text>
<text x="116.6" y="163.7">H23</text>
<text x="97.6" y="173.4" transform="rotate(-90 97.6 173.4)">F23</text>
<text x="95" y="174.4" transform="rotate(-90 95 174.4)">B7*2</text>
</g>
<g font-size="1.8" fill="#808080">
<text x="248.3" y="15.6">LED_NRF_RED</text>
<text x="111.2" y="23.5">EXT_I2C_SDA/3.5G</text>
<text x="143.7" y="23.5">EXT_I2C_SCL/3.5G</text>
<text x="248.3" y="23.5">LED_NRF_GREEN</text>
<text x="111.5" y="28.7">EXT_I2C_SCL/3.5G</text>
<text x="159.4" y="28.7">EXT_I2C_SCL/3.5G</text>
<text x="108.4" y="34">STM_INTERRUPT/3.5F</text>
<text x="111.2" y="31.3">EXT_I2C_SDA/3.5G</text>
<text x="159.4" y="31.3">EXT_I2C_SDA/3.5G</text>
<text x="159.4" y="34">STM_INTERRUPT/3.5F</text>
<text x="248.3" y="31.3">LED_NRF_BLUE</text>
<text x="209.5" y="52.3">NRF_SWDCLK</text>
<text x="211.1" y="49.6">NRF_SWDIO</text>
<text x="213.7" y="60.1">NRF_RST</text>
<text x="125.4" y="70.6">RTC_IRQ</text>
<text x="125.4" y="75.8">LED_NRF_BLUE</text>
<text x="168.1" y="75.8">VBAT_RTC/2.12C</text>
<text x="249.9" y="77.6">VBAT_RTC/2.12C</text>
<text x="125.4" y="78.4">LED_NRF_RED</text>
<text x="125.4" y="83.6">NRF_CS_RTC</text>
<text x="125.4" y="86.3">BATIN/2.7D</text>
<text x="125.4" y="88.9">RTC_WDI</text>
<text x="166.7" y="89.5">ABS07-32.768KHZ-7-T</text>
<text x="166.7" y="86.9">X5</text>
<text x="125.4" y="94.1">SD_DETECT/2.4P</text>
<text x="241.3" y="95.4">RTC_IRQ</text>
<text x="241.3" y="90.2">RTC_WDI</text>
<text x="184.2" y="105.9">NRF_SCK/2.2J</text>
<text x="183" y="108.5">NRF_MISO/2.2K</text>
<text x="183" y="111.1">NRF_MOSI/2.2K</text>
<text x="184.7" y="113.7">NRF_CS_RTC</text>
<text x="49.3" y="117.6">LED_NRF_GREEN</text>
<text x="125.4" y="117.6">EXT_I2C_SCL/3.5G</text>
<text x="125.4" y="115">FT_RST/2.9I</text>
<text x="45.6" y="122.9">STM_INTERRUPT/3.5F</text>
<text x="52.3" y="120.3">DBG_RX/2.12H</text>
<text x="53.3" y="125.5">DBG_TX/2.12I</text>
<text x="48.5" y="128.1">EXT_I2C_SDA/3.5G</text>
<text x="51.4" y="130.7">NRF_MOSI/2.2K</text>
<text x="51.4" y="135.9">NRF_MISO/2.2K</text>
<text x="54.8" y="133.3">SD_EN/2.1P</text>
<text x="121.5" y="137.9">NRF_GPIO_1</text>
<text x="121.5" y="135.3">NRF_GPIO_0</text>
<text x="49.2" y="138.6">NRF_CS_IMU/2.2K</text>
<text x="52.7" y="141.2">NRF_SCK/2.2J</text>
<text x="142.4" y="143.1" transform="rotate(-90 142.4 143.1)">X3</text>
<text x="145" y="143.1" transform="rotate(-90 145 143.1)">32MHz</text>
<text x="49.8" y="146.4">NRF_CS_SD/2.5O</text>
<text x="165.9" y="148" transform="rotate(-90 165.9 148)">X1</text>
<text x="48.1" y="151.6">NRF_IMU_INT1/2.4J</text>
<text x="168.6" y="154.5" transform="rotate(-90 168.6 154.5)">32.768kHz</text>
<text x="48.1" y="156.9">NRF_IMU_INT2/2.4J</text>
<text x="52.6" y="167.3">NRF_SWDCLK</text>
<text x="54.2" y="164.7">NRF_SWDIO</text>
<text x="56.8" y="162.1">NRF_RST</text>
</g>
<g font-size="1.5" fill="#808080">
<text x="214.4" y="17.3">D2</text>
<text x="207.6" y="29.4">SML-LX0404SIUPGUSB</text>
<text x="137.8" y="135.8">TP13</text>
<text x="137.8" y="138.4">TP14</text>
</g>
<text font-size="1.1" fill="#808080" x="152.9" y="141.7" transform="rotate(-90 152.9 141.7)">GND</text>
</svg>
